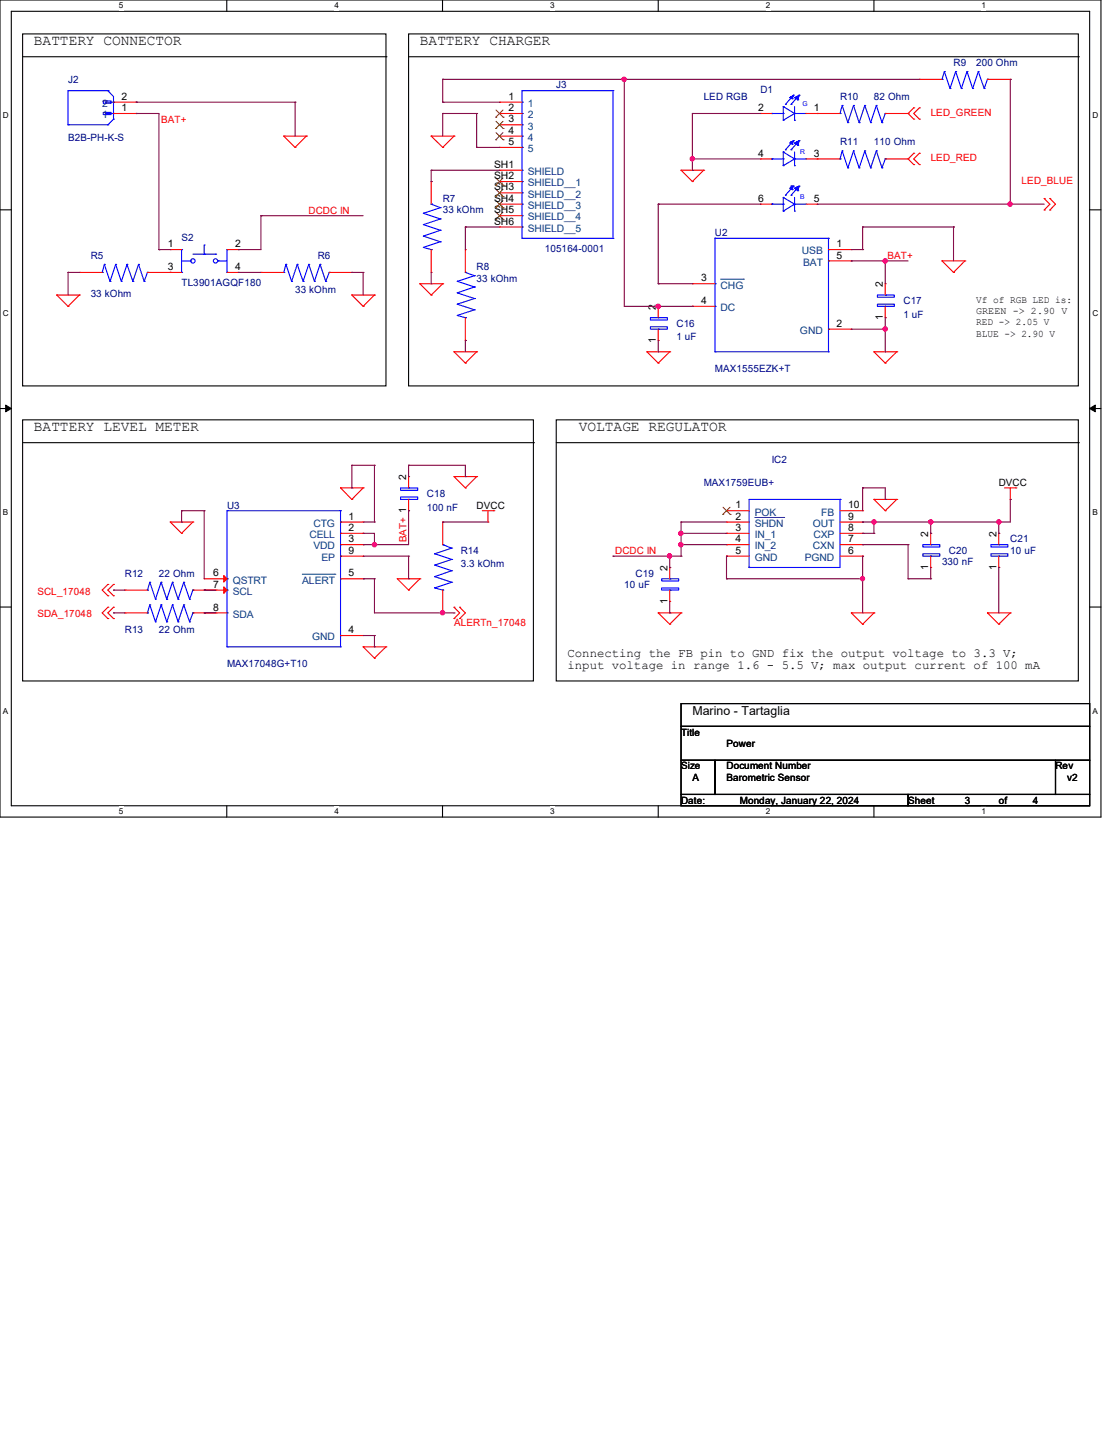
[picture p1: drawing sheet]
<svg xmlns="http://www.w3.org/2000/svg" width="216mm" height="279mm" viewBox="0 0 216 279" stroke-linecap="round" stroke-linejoin="round" font-family="sans-serif">
<path d="M0 0h214.3v159.1h-214.3zM2.2 2.2h209.9v154.7h-209.9z" fill="none" stroke="#000" stroke-width=".21"/>
<g fill="#fff">
<path d="M23.2 .2h.8v1.8h-.8z"/>
<path d="M23.2 157.1h.8v1.8h-.8z"/>
</g>
<path d="M44.2 0v2.2M44.2 156.9v2.2" fill="none" stroke="#000" stroke-width=".21"/>
<g fill="#fff">
<path d="M65.1 .2h.9v1.8h-.9z"/>
<path d="M65.1 157.1h.9v1.8h-.9z"/>
</g>
<path d="M86.1 0v2.2M86.1 156.9v2.2" fill="none" stroke="#000" stroke-width=".21"/>
<g fill="#fff">
<path d="M107.1 .2h.9v1.8h-.9z"/>
<path d="M107.1 157.1h.9v1.8h-.9z"/>
</g>
<path d="M128.1 0v2.2M128.1 156.9v2.2" fill="none" stroke="#000" stroke-width=".21"/>
<g fill="#fff">
<path d="M149.1 .2h.9v1.8h-.9z"/>
<path d="M149.1 157.1h.9v1.8h-.9z"/>
</g>
<path d="M170.1 0v2.2M170.1 156.9v2.2" fill="none" stroke="#000" stroke-width=".21"/>
<g fill="#fff">
<path d="M191.1 .2h.9v1.8h-.9z"/>
<path d="M191.1 157.1h.9v1.8h-.9z"/>
<path d="M.6 21.5h1.1v1.8h-1.1z"/>
<path d="M212.7 21.5h1.1v1.8h-1.1z"/>
<path d="M.6 60.2h1.1v1.7h-1.1z"/>
<path d="M212.7 60.2h1.1v1.7h-1.1z"/>
</g>
<path d="M0 40.9h2.2M212.1 40.9h2.2" fill="none" stroke="#000" stroke-width=".21"/>
<g fill="#fff">
<path d="M.6 98.8h1v1.8h-1z"/>
<path d="M212.7 98.8h1v1.8h-1z"/>
</g>
<path d="M0 79.5h2.2M212.1 79.5h2.2" fill="none" stroke="#000" stroke-width=".21"/>
<path d="M1.1 78.9l1.1 .6-1.1 .7zM212.1 79.5l1.1-.6v1.3z" fill="#000" stroke="#000" stroke-width=".19"/>
<g fill="#fff">
<path d="M.6 137.5h1v1.8h-1z"/>
<path d="M212.7 137.5h1v1.8h-1z"/>
</g>
<g fill="none" stroke="#000" stroke-width=".21">
<path d="M4.4 6.6h70.7v68.5h-70.7zM4.4 11h70.7M75.1 11h.1M79.5 6.6h130.4v68.5h-130.4zM79.5 11h130.4M209.9 11h.1M4.4 81.7h99.4v50.9h-99.4zM4.4 86.2h99.4M103.8 86.2h.1M108.3 81.7h101.6v50.9h-101.6zM108.3 86.2h101.6M209.9 86.2h.1"/>
<path d="M0 118.2h2.2M212.1 118.2h2.2M132.6 137h79.5v4.4h-79.5zM132.6 141.4h79.5v6.6h-79.5zM132.6 148h6.6v6.7h-6.6zM132.6 154.7h44.2v2.2h-44.2zM139.2 148h66.3v6.7h-66.3zM176.8 154.7h35.3v2.2h-35.3zM205.5 148h6.6v6.7h-6.6z"/>
</g>
<g fill="none" stroke="#f00" stroke-width=".21">
<path d="M22.1 19.9h4.4M26.5 19.9h.1M97.2 19.9h.1M97.2 19.9h4.4M179 15.5h.1M179 15.5h4.4M192.2 15.5h4.5M196.7 15.5h.1M22.1 22.1h4.4M26.5 22.1h.1M55.2 26.5h.1M55.2 26.5h4.4"/>
<path d="M55.2 26.5l2.2 2.2M57.4 28.7h.1M59.6 26.5h.1M59.6 26.5l-2.2 2.2M83.9 26.5h.1M83.9 35.3h.1M83.9 26.5h4.5M83.9 26.5l2.3 2.2M83.9 35.3v4.5M86.2 28.7h.1M88.4 26.5h.1M88.4 26.5l-2.2 2.2"/>
<path d="M97.2 33.1h.1M97.2 39.8h.1M97.2 37.5h.1M97.2 35.3h.1M97.2 22.1h.1M97.2 24.3h.1M97.2 26.5h.1M97.2 28.7h.1M97.2 26.5h4.4M97.2 33.1h4.4M97.2 22.1h4.4M97.2 39.8h4.4"/>
<path d="M97.2 37.5h4.4M97.2 35.3h4.4M97.2 24.3h4.4M97.2 28.7h4.4M132.6 33.1h.1M132.6 33.1h4.4M132.6 33.1l2.2 2.2M134.8 35.3h.1M137 33.1h.1M137 33.1l-2.2 2.2M148 22.1h.1M148 30.9h.1"/>
<path d="M148 39.8h.1M148 30.9h2.2M148 22.1h2.2M148 39.8h2.2M156.9 30.9h6.6M156.9 22.1h6.6M156.9 39.8h2.2M159.1 30.9h.1M159.1 22.1h.1M159.1 39.8h.1M172.3 30.9h4.5M172.3 22.1h4.5"/>
<path d="M176.8 30.9h.1M176.8 22.1h.1M176.8 22.1l1.1 1.1M176.8 30.9l1.1 1.1M177.9 21h.1M177.9 23.2h.1M177.9 29.8h.1M177.9 32h.1M177.9 21l-1.1 1.1M177.9 29.8l-1.1 1.1M179 23.2h.1M179 21h.1"/>
<path d="M179 32h.1M179 29.8h.1M179 21l-1.1 1.1 1.1 1.1M179 29.8l-1.1 1.1 1.1 1.1M203.3 38.7h.1M203.3 38.7l1.1 1.1-1.1 1.1M204.4 38.7h.1M204.4 38.7l1.1 1.1-1.1 1.1M11 57.4h.1M11 57.4h4.5M11 57.4l2.3 2.2M13.3 59.6h.1"/>
<path d="M15.5 57.4h.1M15.5 53h.1M15.5 57.4l-2.2 2.2M15.5 53h4.4M28.7 53h6.6M33.1 48.6h.1M33.1 53h.1M33.1 48.6h2.2M44.2 48.6h2.2M44.2 53h2.2M46.4 48.6h.1M46.4 53h.1"/>
<path d="M50.8 53h.1M50.8 53h4.4M64.1 53h4.4M68.5 57.4h.1M68.5 53h.1M68.5 57.4h4.4M68.5 57.4l2.2 2.2M70.7 59.6h.1M72.9 57.4h.1M72.9 57.4l-2.2 2.2M81.7 55.2h.1M81.7 55.2h4.5"/>
<path d="M81.7 55.2l2.2 2.2M83.9 57.4h.1M83.9 53h.1M83.9 48.6v4.4M86.2 55.2h.1M86.2 55.2l-2.3 2.2M90.6 48.6h.1M90.6 48.6v4.4M97.2 42h.1M97.2 44.2h.1M97.2 42h4.4M97.2 44.2h4.4"/>
<path d="M128.1 59.6h.1M128.1 59.6v2.2M134.8 55.2h.1M134.8 59.6h.1M134.8 55.2h4.4M134.8 59.6h4.4M161.3 50.8h4.4M161.3 48.6h4.4M165.7 48.6h.1M165.7 50.8h.1M172.3 55.2h.1M172.3 55.2v2.2"/>
<path d="M172.3 59.6v2.2M183.4 50.8h.1M183.4 50.8h4.4M183.4 50.8l2.2 2.2M185.6 53h.1M187.8 50.8h.1M187.8 50.8l-2.2 2.2M203.3 40.9h.1M204.4 40.9h.1M88.4 68.5h.1M88.4 68.5h4.4M88.4 68.5l2.2 2.2"/>
<path d="M90.6 70.7h.1M90.6 66.3h.1M90.6 61.8v4.5M92.8 68.5h.1M92.8 68.5l-2.2 2.2M125.9 68.5h.1M125.9 68.5h4.5M125.9 68.5l2.2 2.2M128.1 70.7h.1M128.1 66.3h.1M128.1 64.1v2.2M130.4 68.5h.1"/>
<path d="M130.4 68.5l-2.3 2.2M161.3 64.1h4.4M165.7 64.1h.1M170.1 68.5h.1M170.1 68.5h4.5M170.1 68.5l2.2 2.2M172.3 70.7h.1M172.3 61.8h.1M174.6 68.5h.1M174.6 68.5l-2.3 2.2M66.3 95h.1M66.3 95h4.4"/>
<path d="M66.3 95l2.2 2.2M68.5 97.2h.1M70.7 95h.1M70.7 95l-2.2 2.2M79.5 99.4h.1M79.5 92.8h.1M79.5 92.8v2.2M79.5 97.2v2.2M88.4 92.8h.1M88.4 92.8h4.4M88.4 92.8l2.2 2.2M90.6 95h.1"/>
<path d="M92.8 92.8h.1M92.8 92.8l-2.2 2.2M93.9 99.4h2.2M95 99.4v2.2M96.1 99.4h.1M141.4 99.4h.1M141.4 99.4h4.4M163.5 99.4h4.4M167.9 99.4h.1M170.1 97.2h.1M170.1 97.2h4.5M170.1 97.2l2.2 2.2"/>
<path d="M172.3 99.4h.1M174.6 97.2h.1M174.6 97.2l-2.3 2.2M195.6 95h2.2M196.7 97.2h.1M196.7 95v2.2M197.8 95h.1M21 113.8h.1M21 116h.1M21 118.2h.1M21 113.8l-1.1 1.1 1.1 1.1M21 118.2l-1.1 1.1 1.1 1.1"/>
<path d="M22.1 113.8h.1M22.1 116h.1M22.1 118.2h.1M22.1 113.8l-1.1 1.1 1.1 1.1M22.1 118.2l-1.1 1.1 1.1 1.1M24.3 114.9h.1M24.3 119.3h.1M24.3 119.3h4.4M24.3 114.9h4.4M33.1 101.6h.1M33.1 101.6h4.4M33.1 101.6l2.2 2.2"/>
<path d="M35.3 103.8h.1M37.5 101.6h.1M37.5 101.6l-2.2 2.2M37.5 119.3h6.7M37.5 114.9h6.7M39.8 112.7h.1M39.8 114.9h.1M39.8 119.3h.1M39.8 112.7h4.4M42 114.9h.1M42 119.3h.1M66.3 101.6h4.4"/>
<path d="M66.3 112.7h4.4M66.3 103.8h4.4M66.3 106h4.4M66.3 108.3h4.4M70.7 101.6h.1M70.7 103.8h.1M70.7 106h.1M70.7 112.7h.1M70.7 108.3h.1M77.3 112.7h.1M77.3 112.7h4.4M77.3 112.7l2.2 2.2"/>
<path d="M79.5 114.9h.1M81.7 112.7h.1M81.7 112.7l-2.2 2.2M86.2 119.3h.1M86.2 101.6h.1M86.2 101.6v4.4M86.2 114.9v4.4M88.4 118.2h.1M88.4 118.2l1.1 1.1-1.1 1.1M89.5 118.2h.1M89.5 118.2l1.1 1.1-1.1 1.1M95 101.6h.1"/>
<path d="M128.1 119.3h.1M128.1 119.3h4.5M128.1 119.3l2.3 2.2M130.4 117.1h.1M130.4 110.5h.1M130.4 110.5v2.2M130.4 114.9v2.2M132.6 119.3h.1M132.6 119.3l-2.2 2.2M141.4 101.6h.1M141.4 103.8h.1M141.4 106h.1"/>
<path d="M141.4 108.3h.1M141.4 101.6h4.4M141.4 103.8h4.4M141.4 106h4.4M141.4 108.3h4.4M163.5 101.6h4.4M163.5 103.8h4.4M163.5 106h4.4M163.5 108.3h4.4M165.7 119.3h.1M165.7 119.3h4.4M165.7 119.3l2.2 2.2"/>
<path d="M167.9 101.6h.1M167.9 103.8h.1M167.9 106h.1M167.9 108.3h.1M170.1 119.3h.1M170.1 119.3l-2.2 2.2M181.2 110.5h.1M181.2 103.8h.1M181.2 103.8v2.2M181.2 108.3v2.2M192.2 119.3h.1M192.2 119.3h4.5"/>
<path d="M192.2 119.3l2.2 2.2M194.4 110.5h.1M194.4 103.8h.1M194.4 103.8v2.2M194.4 108.3v2.2M196.7 119.3h.1M196.7 119.3l-2.3 2.2M21 120.4h.1M22.1 120.4h.1M66.3 123.7h4.4M70.7 125.9h.1M70.7 123.7h.1"/>
<path d="M70.7 125.9h4.4M70.7 125.9l2.2 2.2M72.9 128.1h.1M75.1 125.9h.1M75.1 125.9l-2.2 2.2M88.4 120.4h.1M89.5 120.4h.1M130.4 121.5h.1M167.9 121.5h.1M194.4 121.5h.1"/>
</g>
<g fill="none" stroke="#00f" stroke-width=".21">
<path d="M13.3 17.7h.1M13.3 17.7v6.6M13.3 17.7h7.7M20.1 19.6h1.5v.5h-1.5zM20.5 19.9h.1M20.5 19.9h1.6M21 17.7h.1M21 17.7l1.1 1.1v4.4M22.1 19.9h.1M101.6 17.7h.1M101.6 19.9h.1M101.6 17.7h17.7"/>
<path d="M101.6 17.7v28.7M119.3 17.7h.1M119.3 17.7v28.7M153.8 19h.1M153.8 19l.4 .2M154 18.8h.1M154 18.8h.2M154 18.8l-.2 .2M154.2 19.2h.1M154.2 18.8h.1M154.2 18.8v.4M154.5 18.5h.1"/>
<path d="M154.5 18.5l-1.6 1.8M154.5 18.5l-.7 .5M154.5 18.5l-.3 .7M154.7 19h.1M154.7 19l.6 .4M154.9 19h.2M155.1 18.8h.1M155.1 19h.1M155.1 18.8h.2M155.3 19.4h.1M155.3 18.8h.1M155.3 18.8v.6"/>
<path d="M155.6 18.5h.1M155.6 18.5l-1.6 1.8M155.6 18.5l-.9 .5M155.6 18.5l-.3 .9M183.4 15.5h.1M183.9 13.9h.1M183.9 13.9l-.5 1.6M183.9 13.9l1.1 3.3M185 17.2h.1M186.1 13.9h.1M186.1 13.9l-1.1 3.3M186.1 13.9l1.1 3.3"/>
<path d="M187.2 17.2h.1M188.3 13.9h.1M188.3 13.9l-1.1 3.3M188.3 13.9l1.1 3.3M189.4 17.2h.1M190.5 13.9h.1M190.5 13.9l-1.1 3.3M190.5 13.9l1.1 3.3M191.6 17.2h.1M192.2 15.5h.1M192.2 15.5l-.6 1.7M13.3 24.3h.1"/>
<path d="M13.3 24.3h7.7M20.1 21.9h1.5v.4h-1.5zM20.5 22.1h.1M20.5 22.1h1.6M21 24.3h.1M22.1 23.2h.1M22.1 22.1h.1M22.1 23.2l-1.1 1.1M83.9 39.8h.1M83.9 39.8l1.8 .6M101.6 22.1h.1M101.6 24.3h.1"/>
<path d="M101.6 26.5h.1M101.6 28.7h.1M101.6 33.1h.1M101.6 35.3h.1M101.6 37.5h.1M101.6 39.8h.1M150.2 22.1h.1M150.2 30.9h.1M150.2 39.8h.1M150.2 22.1h2.3M150.2 30.9h2.3M150.2 39.8h2.3"/>
<path d="M152.5 22.1h.1M152.5 23.4h.1M152.5 20.7h.1M152.5 30.9h.1M152.5 32.3h.1M152.5 29.6h.1M152.5 39.8h.1M152.5 38.4h.1M152.5 20.7v2.7M152.5 29.6v2.7M152.5 38.4v2.7M152.5 20.7l2.2 1.4"/>
<path d="M152.5 29.6l2.2 1.3M152.5 38.4l2.2 1.4M152.9 20.3h.1M152.9 29.2h.1M152.9 38h.1M153.8 27.9h.1M153.8 36.7h.1M153.8 27.9l.4 .2M153.8 36.7l.4 .2M154 20.3h.1M154 29.2h.1M154 27.6h.1"/>
<path d="M154 38h.1M154 36.2h.1M154 36.4h.1M154 27.6h.2M154 27.6l-.2 .3M154 36.2h.2M154 36.4l-.2 .3M154.2 28.1h.1M154.2 27.6h.1M154.2 36.9h.1M154.2 36.2h.1M154.2 27.6v.5"/>
<path d="M154.2 36.2v.7M154.5 27.4h.1M154.5 36.2h.1M154.5 27.4l-1.6 1.8M154.5 27.4l-.7 .5M154.5 27.4l-.3 .7M154.5 36.2l-1.6 1.8M154.5 36.2l-.7 .5M154.5 36.2l-.3 .7M154.7 22.1h.1M154.7 23.4h.1M154.7 30.9h.1"/>
<path d="M154.7 32.3h.1M154.7 27.9h.1M154.7 39.8h.1M154.7 36.7h.1M154.7 22.1l-2.2 1.3M154.7 20.7v2.7M154.7 29.6v2.7M154.7 38.4v2.7M154.7 22.1h2.2M154.7 30.9l-2.2 1.4M154.7 30.9h2.2M154.7 27.9l.6 .4"/>
<path d="M154.7 39.8l-2.2 1.3M154.7 39.8h2.2M154.7 36.7l.6 .4M154.9 27.9h.2M154.9 36.7h.2M155.1 27.6h.1M155.1 27.9h.1M155.1 36.4h.1M155.1 36.7h.1M155.1 27.6h.2M155.1 36.4h.2M155.3 28.3h.1"/>
<path d="M155.3 27.6h.1M155.3 37.1h.1M155.3 36.4h.1M155.3 27.6v.7M155.3 36.4v.7M155.6 27.4h.1M155.6 36.2h.1M155.6 27.4l-1.6 1.8M155.6 27.4l-.9 .5M155.6 27.4l-.3 .9M155.6 36.2l-1.6 1.8M155.6 36.2l-.9 .5"/>
<path d="M155.6 36.2l-.3 .9M156.9 22.1h.1M156.9 30.9h.1M156.9 39.8h.1M163.5 30.9h.1M163.5 22.1h.1M164 29.4h.1M164 20.5h.1M164 29.4l-.5 1.5M164 29.4l1.1 3.3M164 20.5l-.5 1.6M164 20.5l1.1 3.4"/>
<path d="M165.1 32.7h.1M165.1 23.9h.1M166.2 29.4h.1M166.2 20.5h.1M166.2 29.4l-1.1 3.3M166.2 29.4l1.1 3.3M166.2 20.5l-1.1 3.4M166.2 20.5l1.1 3.4M167.3 32.7h.1M167.3 23.9h.1M168.4 29.4h.1M168.4 20.5h.1"/>
<path d="M168.4 29.4l-1.1 3.3M168.4 29.4l1.1 3.3M168.4 20.5l-1.1 3.4M168.4 20.5l1.1 3.4M169.5 32.7h.1M169.5 23.9h.1M170.6 29.4h.1M170.6 20.5h.1M170.6 29.4l-1.1 3.3M170.6 29.4l1.1 3.3M170.6 20.5l-1.1 3.4M170.6 20.5l1.1 3.4"/>
<path d="M171.7 32.7h.1M171.7 23.9h.1M172.3 30.9h.1M172.3 22.1h.1M172.3 30.9l-.6 1.8M172.3 22.1l-.6 1.8M19.9 53h.1M20.3 51.5h.1M20.3 51.5l-.4 1.5M20.3 51.5l1.1 3.3M21.4 54.8h.1M22.5 51.5h.1"/>
<path d="M22.5 51.5l-1.1 3.3M22.5 51.5l1.1 3.3M23.6 54.8h.1M24.7 51.5h.1M24.7 51.5l-1.1 3.3M24.7 51.5l1.2 3.3M25.9 54.8h.1M27 51.5h.1M27 51.5l-1.1 3.3M27 51.5l1.1 3.3M28.1 54.8h.1M28.7 53h.1"/>
<path d="M28.7 53l-.6 1.8M35.3 53h.1M35.3 48.6h.1M35.3 50.8h1.8M35.3 48.6v4.4M37.1 50.8h.1M37.5 49.5h4.5M39.8 49.5h.1M39.8 47.7h.1M39.8 47.7v1.8M42 49.5h.1M42.4 50.8h.1"/>
<path d="M42.4 50.8h1.8M44.2 53h.1M44.2 48.6h.1M44.2 48.6v4.4M55.2 53h.1M55.7 51.5h.1M55.7 51.5l-.5 1.5M55.7 51.5l1.1 3.3M56.8 54.8h.1M57.9 51.5h.1M57.9 51.5l-1.1 3.3M57.9 51.5l1.1 3.3"/>
<path d="M59 54.8h.1M60.1 51.5h.1M60.1 51.5l-1.1 3.3M60.1 51.5l1.1 3.3M61.2 54.8h.1M62.3 51.5h.1M62.3 51.5l-1.1 3.3M62.3 51.5l1.1 3.3M63.4 54.8h.1M64.1 53h.1M64.1 53l-.7 1.8M82.4 48.2h.1"/>
<path d="M82.4 46h.1M82.4 43.7h.1M82.4 41.5h.1M82.4 48.2l1.5 .4M82.4 46l3.3 1.1M82.4 43.7l3.3 1.1M82.4 41.5l3.3 1.1M83.9 48.6h.1M85.7 47.1h.1M85.7 44.8h.1M85.7 42.6h.1M85.7 40.4h.1"/>
<path d="M85.7 47.1l-3.3 1.1M85.7 44.8l-3.3 1.2M85.7 42.6l-3.3 1.1M85.7 40.4l-3.3 1.1M89 59.2h.1M89 57h.1M89 54.8h.1M89 59.2l3.4 1.1M89 57l3.4 1.1M89 54.8l3.4 1.1M90.6 53h.1M90.6 53l1.8 .7"/>
<path d="M92.4 58.1h.1M92.4 55.9h.1M92.4 53.7h.1M92.4 58.1l-3.4 1.1M92.4 55.9l-3.4 1.1M92.4 53.7l-3.4 1.1M101.6 46.4h.1M101.6 42h.1M101.6 44.2h.1M101.6 46.4h17.7M119.3 46.4h.1M139.2 46.4h.1"/>
<path d="M139.2 55.2h.1M139.2 59.6h.1M139.2 46.4h22.1M139.2 46.4v22.1M152.5 41.1h.1M154.7 41.1h.1M161.3 46.4h.1M161.3 48.6h.1M161.3 50.8h.1M161.3 46.4v22.1M170.8 59.2h3.3v.4h-3.3zM170.8 57.4h3.3v.5h-3.3z"/>
<path d="M172.3 57.4h.1M172.3 59.6h.1M89 61.4h.1M89 61.4l1.6 .4M90.6 61.8h.1M92.4 60.3h.1M92.4 60.3l-3.4 1.1M126.6 63.6h3.3v.5h-3.3zM126.6 61.8h3.3v.5h-3.3zM128.1 61.8h.1M128.1 64.1h.1M139.2 68.5h.1"/>
<path d="M139.2 68.5h22.1M161.3 68.5h.1M161.3 64.1h.1M44.2 99.4h.1M44.2 99.4h22.1M44.2 99.4v26.5M66.3 99.4h.1M66.3 99.4v26.5M78 96.8h3.3v.4h-3.3zM78 95h3.3v.5h-3.3zM79.5 95h.1M79.5 97.2h.1"/>
<path d="M163.5 97.2h.1M163.5 97.2h-17.7v13.3M163.5 97.2v13.3h-17.7M28.7 114.9h.1M28.7 119.3h.1M29.2 113.4h.1M29.2 117.8h.1M29.2 113.4l-.5 1.5M29.2 113.4l1.1 3.3M29.2 117.8l-.5 1.5M29.2 117.8l1.1 3.3M30.3 116.7h.1"/>
<path d="M31.4 113.4h.1M31.4 117.8h.1M31.4 113.4l-1.1 3.3M31.4 113.4l1.1 3.3M31.4 117.8l-1.1 3.3M31.4 117.8l1.1 3.3M32.5 116.7h.1M33.6 113.4h.1M33.6 117.8h.1M33.6 113.4l-1.1 3.3M33.6 113.4l1.1 3.3M33.6 117.8l-1.1 3.3"/>
<path d="M33.6 117.8l1.1 3.3M34.7 116.7h.1M35.8 113.4h.1M35.8 117.8h.1M35.8 113.4l-1.1 3.3M35.8 113.4l1.1 3.3M35.8 117.8l-1.1 3.3M35.8 117.8l1.1 3.3M36.9 116.7h.1M37.5 114.9h.1M37.5 119.3h.1M37.5 114.9l-.6 1.8"/>
<path d="M37.5 119.3l-.6 1.8M44.2 112.7h.1M44.2 114.9h.1M44.2 119.3h.1M66.3 101.6h.1M66.3 103.8h.1M66.3 106h.1M66.3 108.3h.1M66.3 112.7h.1M84.6 114.5h.1M84.6 112.3h.1M84.6 110h.1"/>
<path d="M84.6 107.8h.1M84.6 114.5l1.6 .4M84.6 112.3l3.3 1.1M84.6 110l3.3 1.1M84.6 107.8l3.3 1.1M86.2 106h.1M86.2 114.9h.1M86.2 106l1.7 .7M87.9 113.4h.1M87.9 111.1h.1M87.9 108.9h.1M87.9 106.7h.1"/>
<path d="M87.9 113.4l-3.3 1.1M87.9 111.1l-3.3 1.2M87.9 108.9l-3.3 1.1M87.9 106.7l-3.3 1.1M128.8 114.5h3.3v.4h-3.3zM128.8 112.7h3.3v.4h-3.3zM130.4 112.7h.1M130.4 114.9h.1M145.8 110.5h.1M179.7 107.8h3.3v.5h-3.3zM179.7 106h3.3v.5h-3.3zM181.2 106h.1"/>
<path d="M181.2 108.3h.1M192.9 107.8h3.3v.5h-3.3zM192.9 106h3.3v.5h-3.3zM194.4 106h.1M194.4 108.3h.1M30.3 121.1h.1M32.5 121.1h.1M34.7 121.1h.1M36.9 121.1h.1M44.2 125.9h.1M44.2 125.9h22.1M66.3 125.9h.1"/>
<path d="M66.3 123.7h.1"/>
<circle cx="37.5" cy="50.8" r=".42"/>
<circle cx="42" cy="50.8" r=".42"/>
</g>
<path d="M140.3 54.4h4.4M144.7 54.4h.1M58.8 111.8h6.4M65.2 111.8h.1M146.9 100.8h5.7M152.6 100.8h.1" fill="none" stroke="#004080" stroke-width=".19"/>
<g fill="#f00" stroke="#f00" stroke-width=".21">
<path d="M43.6 112.1l.6 .6-.6 .6z"/>
<path d="M43.6 114.3l.6 .6-.6 .6z"/>
</g>
<g fill="none" stroke="#804000" stroke-width=".19">
<path d="M96.5 38.3h.1M96.5 36.1h.1M96.5 22.8h.1M96.5 25h.1M96.5 27.2h.1M96.6 39.1l1.4 1.4M96.6 36.9l1.4 1.4M96.6 34.7l1.4 1.4M96.6 21.4l1.4 1.4M96.6 23.6l1.4 1.4M96.6 25.8l1.4 1.4M97.9 39.1l-1.4 1.4"/>
<path d="M97.9 36.9l-1.4 1.4M97.9 34.7l-1.4 1.4M97.9 21.4l-1.4 1.4M97.9 23.6l-1.4 1.4M97.9 25.8l-1.4 1.4M98 38.3h.1M98 36.1h.1M98 22.8h.1M98 25h.1M98 27.2h.1M96.5 42.7h.1M96.5 40.5h.1"/>
<path d="M96.6 41.3l1.4 1.4M97.9 41.3l-1.4 1.4M98 42.7h.1M98 40.5h.1M140.8 98.8l1.4 1.4M142.1 98.8l-1.4 1.4M140.7 100.2h.1M142.2 100.2h.1"/>
</g>
<g fill="none" stroke="#800040" stroke-width=".21">
<path d="M26.5 19.9h.1M26.5 19.9h30.9M57.4 19.9h.1M57.4 19.9v6.6M86.2 15.5h.1M86.2 19.9h.1M86.2 15.5h92.8M86.2 15.5v4.4M86.2 19.9h11M121.5 15.5h.1M121.5 15.5v44.1h13.3M196.7 15.5h.1"/>
<path d="M196.7 15.5v24.3M26.5 22.1h.1M26.5 22.1h4.4v26.5M83.9 35.3h.1M83.9 33.1h.1M83.9 33.1v2.2M83.9 33.1h13.3M86.2 22.1h.1M86.2 22.1v4.4M86.2 22.1h6.6M92.8 22.1h.1M92.8 28.7h.1"/>
<path d="M92.8 22.1v6.6M92.8 28.7h4.4M128.1 39.8h.1M128.1 39.8h19.9M128.1 39.8v15.4M134.8 30.9h.1M134.8 22.1h.1M134.8 33.1h.1M134.8 22.1h13.2M134.8 22.1v11M134.8 30.9h13.2M159.1 39.8h44.2"/>
<path d="M196.7 39.8h.1M13.3 53h.1M13.3 53h2.2M13.3 53v4.4M30.9 48.6h.1M30.9 48.6h2.2M46.4 48.6h.1M46.4 53h.1M46.4 53h4.4M50.8 42h.1M50.8 42v6.6h-4.4M50.8 42h19.9"/>
<path d="M68.5 53h.1M68.5 53h2.2M70.7 53h.1M70.7 53v4.4M83.9 55.2h.1M83.9 53v2.2M90.6 44.2h.1M90.6 44.2v4.4M90.6 44.2h6.6M128.1 55.2h.1M128.1 59.6h.1M128.1 55.2h6.7"/>
<path d="M134.8 59.6h.1M165.7 50.8h.1M165.7 48.6h2.2M165.7 50.8h11.1M167.9 44.2h.1M167.9 48.6h.1M167.9 44.2h17.7M167.9 44.2v4.4M172.3 50.8h.1M172.3 50.8v4.4M185.6 44.2h.1M185.6 44.2v6.6"/>
<path d="M90.6 66.3h.1M90.6 66.3v2.2M128.1 68.5h.1M128.1 66.3v2.2M165.7 64.1h6.6M172.3 61.8h.1M172.3 64.1h.1M172.3 68.5h.1M172.3 61.8v6.7M35.3 99.4h.1M35.3 99.4v2.2M35.3 99.4h4.5"/>
<path d="M39.8 99.4h.1M39.8 99.4v13.3M68.5 90.6h.1M68.5 95h.1M68.5 90.6h4.4M68.5 90.6v4.4M72.9 90.6h.1M72.9 90.6v11M79.5 90.6h.1M79.5 92.8h.1M79.5 99.4h.1M79.5 90.6h11.1v2.2"/>
<path d="M79.5 90.6v2.2M79.5 99.4v6.6h-8.8M90.6 92.8h.1M167.9 95h.1M167.9 95v4.4M167.9 95h4.4v2.2M172.3 97.2h.1M196.7 97.2h.1M196.7 97.2v4.4h-28.8M22.1 114.9h.1M22.1 119.3h.1M22.1 114.9h2.2"/>
<path d="M22.1 119.3h2.2M35.3 101.6h.1M39.8 114.9h.1M39.8 119.3h.1M39.8 114.9h2.2M39.8 119.3h2.2M70.7 103.8h.1M70.7 106h.1M70.7 112.7h.1M70.7 103.8h2.2v2.2M70.7 101.6h2.2M70.7 108.3h8.8"/>
<path d="M70.7 112.7h2.2M72.9 101.6h.1M72.9 106h.1M72.9 112.7h.1M72.9 112.7v6.6h15.5M79.5 108.3h.1M79.5 112.7h.1M79.5 108.3v4.4M86.2 101.6h.1M86.2 119.3h.1M86.2 101.6h8.8M88.4 119.3h.1"/>
<path d="M119.3 108.3h.1M119.3 108.3h13.3M130.4 108.3h.1M130.4 110.5h.1M130.4 119.3h.1M130.4 108.3v2.2M130.4 117.1v2.2M132.6 101.6h.1M132.6 103.8h.1M132.6 106h.1M132.6 108.3h.1M132.6 101.6h8.8"/>
<path d="M132.6 101.6v6.7M132.6 103.8h8.8M132.6 106h8.8M141.4 108.3h.1M141.4 112.7h.1M141.4 108.3v4.4M141.4 112.7h26.5M167.9 101.6h.1M167.9 103.8h.1M167.9 106h.1M167.9 108.3h.1M167.9 112.7h.1"/>
<path d="M167.9 108.3v11M167.9 103.8h2.2M167.9 106h8.9M170.1 103.8h.1M170.1 101.6h.1M170.1 101.6v2.2M176.8 106h.1M176.8 112.7h.1M176.8 106v6.7M176.8 112.7h4.4M181.2 101.6h.1M181.2 103.8h.1"/>
<path d="M181.2 112.7h.1M181.2 101.6v2.2M181.2 110.5v2.2M194.4 101.6h.1M194.4 103.8h.1M194.4 110.5h.1M194.4 101.6v2.2M194.4 110.5v8.8M70.7 123.7h2.2M72.9 123.7h.1M72.9 125.9h.1M72.9 123.7v2.2"/>
</g>
<g fill="#f0f" stroke="#f0f" stroke-width=".21">
<circle cx="121.5" cy="15.5" r=".42"/>
<circle cx="134.8" cy="30.9" r=".41"/>
<circle cx="196.6" cy="39.8" r=".42"/>
<circle cx="172.3" cy="50.8" r=".42"/>
<circle cx="128.1" cy="59.6" r=".42"/>
<circle cx="172.3" cy="64.1" r=".42"/>
<circle cx="170.1" cy="101.6" r=".42"/>
<circle cx="194.4" cy="101.6" r=".42"/>
<circle cx="181.2" cy="101.6" r=".42"/>
<circle cx="72.9" cy="106" r=".42"/>
<circle cx="132.5" cy="103.8" r=".42"/>
<circle cx="132.5" cy="106" r=".42"/>
<circle cx="130.3" cy="108.2" r=".42"/>
<circle cx="167.9" cy="112.7" r=".41"/>
<circle cx="86.1" cy="119.3" r=".42"/>
</g>
<g font-size="2.8">
<text x="6.6" y="8.8">BATTERY CONNECTOR</text>
<text x="81.7" y="8.8">BATTERY CHARGER</text>
<text x="6.6" y="84">BATTERY LEVEL METER</text>
<text x="112.7" y="84">VOLTAGE REGULATOR</text>
</g>
<g font-size="2.4">
<text x="110.5" y="127.9">Connecting the FB pin to GND fix the output voltage to 3.3 V;</text>
<text x="110.5" y="130.3">input voltage in range 1.6 - 5.5 V; max output current of 100 mA</text>
<text x="134.8" y="139.2">Marino - Tartaglia</text>
</g>
<g font-size="2" fill="#004080">
<text x="19.9" y="23">1</text>
<text x="19.9" y="20.8">2</text>
<text x="102.7" y="20.8">1</text>
<text x="102.7" y="23">2</text>
<text x="102.7" y="25.2">3</text>
<text x="102.7" y="27.4">4</text>
<text x="102.7" y="29.6">5</text>
<text x="102.7" y="34.1">SHIELD</text>
<text x="102.7" y="40.7">SHIELD__3</text>
<text x="102.7" y="38.5">SHIELD__2</text>
<text x="102.7" y="36.3">SHIELD__1</text>
<text x="102.7" y="42.9">SHIELD__4</text>
<text x="102.7" y="45.1">SHIELD__5</text>
<text x="156.1" y="49.5">USB</text>
<text x="156.4" y="51.7">BAT</text>
<text x="140.3" y="56.2">CHG</text>
<text x="140.3" y="60.6">DC</text>
<text x="155.7" y="65">GND</text>
<text x="146.9" y="100.4">POK</text>
<text x="159.9" y="100.4">FB</text>
<text x="60.2" y="104.8">CELL</text>
<text x="61" y="102.6">CTG</text>
<text x="61" y="107">VDD</text>
<text x="146.9" y="102.6">SHDN</text>
<text x="146.9" y="104.8">IN_1</text>
<text x="146.9" y="107">IN_2</text>
<text x="158.2" y="102.6">OUT</text>
<text x="158.2" y="107">CXN</text>
<text x="158.4" y="104.8">CXP</text>
<text x="45.3" y="113.6">QSTRT</text>
<text x="58.8" y="113.6">ALERT</text>
<text x="62.6" y="109.2">EP</text>
<text x="146.9" y="109.2">GND</text>
<text x="156.7" y="109.2">PGND</text>
<text x="45.3" y="115.8">SCL</text>
<text x="45.3" y="120.3">SDA</text>
<text x="60.7" y="124.7">GND</text>
</g>
<g font-size="2">
<text x="23.7" y="21.6">1</text>
<text x="23.7" y="19.4">2</text>
<text x="99" y="19.4">1</text>
<text x="99" y="21.6">2</text>
<text x="99" y="23.8">3</text>
<text x="147.6" y="21.6">2</text>
<text x="158.5" y="21.6">1</text>
<text x="99" y="26">4</text>
<text x="99" y="28.2">5</text>
<text x="96.2" y="32.7">SH1</text>
<text x="96.2" y="34.9">SH2</text>
<text x="147.6" y="30.5">4</text>
<text x="158.5" y="30.5">3</text>
<text x="96.2" y="41.5">SH5</text>
<text x="96.2" y="39.3">SH4</text>
<text x="96.2" y="37.1">SH3</text>
<text x="147.6" y="39.3">6</text>
<text x="158.5" y="39.3">5</text>
<text x="96.2" y="43.7">SH6</text>
<text x="32.7" y="48.1">1</text>
<text x="32.7" y="52.6">3</text>
<text x="45.8" y="48.1">2</text>
<text x="45.8" y="52.6">4</text>
<text x="162.9" y="48.1">1</text>
<text x="162.9" y="50.3">5</text>
<text x="136.5" y="54.8">3</text>
<text x="136.5" y="59.2">4</text>
<text x="171.9" y="55.9" transform="rotate(-90 171.9 55.9)">2</text>
<text x="127.7" y="60.3" transform="rotate(-90 127.7 60.3)">2</text>
<text x="162.9" y="63.6">2</text>
<text x="171.9" y="62.3" transform="rotate(-90 171.9 62.3)">1</text>
<text x="127.7" y="66.8" transform="rotate(-90 127.7 66.8)">1</text>
<text x="79.1" y="93.4" transform="rotate(-90 79.1 93.4)">2</text>
<text x="67.9" y="101.2">1</text>
<text x="143.2" y="99">1</text>
<text x="143.2" y="101.2">2</text>
<text x="165.1" y="99">10</text>
<text x="165.1" y="101.2">9</text>
<text x="67.9" y="103.4">2</text>
<text x="67.9" y="105.6">3</text>
<text x="67.9" y="107.8">9</text>
<text x="143.2" y="103.4">3</text>
<text x="143.2" y="105.6">4</text>
<text x="143.2" y="107.8">5</text>
<text x="165.1" y="103.4">8</text>
<text x="165.1" y="105.6">7</text>
<text x="165.1" y="107.8">6</text>
<text x="180.7" y="104.5" transform="rotate(-90 180.7 104.5)">2</text>
<text x="194" y="104.5" transform="rotate(-90 194 104.5)">2</text>
<text x="41.5" y="112.2">6</text>
<text x="67.9" y="112.2">5</text>
<text x="129.9" y="111.1" transform="rotate(-90 129.9 111.1)">2</text>
<text x="180.7" y="111" transform="rotate(-90 180.7 111)">1</text>
<text x="194" y="111" transform="rotate(-90 194 111)">1</text>
<text x="41.5" y="114.4">7</text>
<text x="41.5" y="118.9">8</text>
<text x="129.9" y="117.6" transform="rotate(-90 129.9 117.6)">1</text>
<text x="67.9" y="123.3">4</text>
</g>
<g font-size="1.9" fill="#000080">
<text x="13.3" y="16.1">J2</text>
<text x="108.3" y="17.2">J3</text>
<text x="185.6" y="12.8">R9</text>
<text x="190" y="12.8">200 Ohm</text>
<text x="137" y="19.4">LED RGB</text>
<text x="148" y="18.1">D1</text>
<text x="163.5" y="19.4">R10</text>
<text x="170.1" y="19.4">82 Ohm</text>
<text x="13.3" y="27.4">B2B-PH-K-S</text>
<text x="163.5" y="28.3">R11</text>
<text x="170.1" y="28.3">110 Ohm</text>
<text x="86.2" y="39.3">R7</text>
<text x="86.2" y="41.5">33 kOhm</text>
<text x="35.3" y="46.9">S2</text>
<text x="139.2" y="46">U2</text>
<text x="17.7" y="50.4">R5</text>
<text x="61.8" y="50.4">R6</text>
<text x="92.8" y="52.6">R8</text>
<text x="106" y="49.1">105164-0001</text>
<text x="17.7" y="57.9">33 kOhm</text>
<text x="35.3" y="55.7">TL3901AGQF180</text>
<text x="57.4" y="57">33 kOhm</text>
<text x="92.8" y="54.8">33 kOhm</text>
<text x="175.9" y="59.2">C17</text>
<text x="131.7" y="63.6">C16</text>
<text x="175.9" y="61.9">1 uF</text>
<text x="131.7" y="66.3">1 uF</text>
<text x="139.2" y="72.5">MAX1555EZK+T</text>
<text x="137" y="94.6">MAX1759EUB+</text>
<text x="150.2" y="90.2">IC2</text>
<text x="44.2" y="99">U3</text>
<text x="83.1" y="96.8">C18</text>
<text x="83.1" y="99.4">100 nF</text>
<text x="89.7" y="107.8">R14</text>
<text x="184.7" y="107.8">C20</text>
<text x="196.7" y="105.6">C21</text>
<text x="196.7" y="107.8">10 uF</text>
<text x="24.3" y="112.3">R12</text>
<text x="30.9" y="112.3">22 Ohm</text>
<text x="89.7" y="110.5">3.3 kOhm</text>
<text x="123.7" y="112.3">C19</text>
<text x="183.4" y="110.1">330 nF</text>
<text x="121.5" y="114.5">10 uF</text>
<text x="24.3" y="123.3">R13</text>
<text x="30.9" y="123.3">22 Ohm</text>
<text x="44.2" y="129.9">MAX17048G+T10</text>
</g>
<g font-size="1.9" fill="#f00">
<text x="31.4" y="23.9">BAT+</text>
<text x="181.2" y="22.5">LED_GREEN</text>
<text x="181.2" y="31.4">LED_RED</text>
<text x="198.9" y="35.8">LED_BLUE</text>
<text x="60.1" y="41.6">DCDC IN</text>
<text x="172.8" y="50.4">BAT+</text>
<text x="79.1" y="105.6" transform="rotate(-90 79.1 105.6)">BAT+ 1</text>
<text x="119.8" y="107.9">DCDC IN</text>
<text x="7.3" y="115.8">SCL_17048</text>
<text x="7.3" y="120.2">SDA_17048</text>
<text x="88.4" y="122">ALERTn_17048</text>
</g>
<g font-size="1.9">
<text x="190" y="59">Vf of RGB LED is:</text>
<text x="190" y="63.4">RED -&gt; 2.05 V</text>
<text x="190" y="65.6">BLUE -&gt; 2.90 V</text>
<text x="190" y="61.2">GREEN -&gt; 2.90 V</text>
<text x="194.4" y="94.6">DVCC</text>
<text x="92.8" y="99">DVCC</text>
<text x="132.6" y="143.2">Title</text>
<text x="132.6" y="149.8">Size</text>
<text x="141.4" y="149.8">Document Number</text>
<text x="141.4" y="145.4">Power</text>
<text x="205.5" y="149.8">Rev</text>
<text x="134.8" y="152">A</text>
<text x="141.4" y="152">Barometric Sensor</text>
<text x="207.7" y="152">v2</text>
<text x="132.6" y="156.5">Date:</text>
<text x="144.1" y="156.5">Monday, January 22, 2024</text>
<text x="176.8" y="156.5">Sheet</text>
<text x="187.8" y="156.5">3</text>
<text x="194.4" y="156.5">of</text>
<text x="201.1" y="156.5">4</text>
</g>
<g font-size="1.6">
<text x="23.2" y="1.7">5</text>
<text x="65.1" y="1.7">4</text>
<text x="107.1" y="1.7">3</text>
<text x="149.1" y="1.7">2</text>
<text x="191.1" y="1.7">1</text>
<text x=".6" y="22.9">D</text>
<text x="212.7" y="22.9">D</text>
<text x=".6" y="61.6">C</text>
<text x="212.7" y="61.6">C</text>
<text x=".6" y="100.3">B</text>
<text x="212.7" y="100.3">B</text>
<text x=".6" y="138.9">A</text>
<text x="212.7" y="138.9">A</text>
<text x="23.2" y="158.5">5</text>
<text x="65.1" y="158.5">4</text>
<text x="107.1" y="158.5">3</text>
<text x="149.1" y="158.5">2</text>
<text x="191.1" y="158.5">1</text>
</g>
<g font-size="1.3" fill="#00f">
<text x="156.2" y="20.6">G</text>
<text x="155.8" y="29.9">R</text>
<text x="155.8" y="38.7">B</text>
</g>
</svg>
